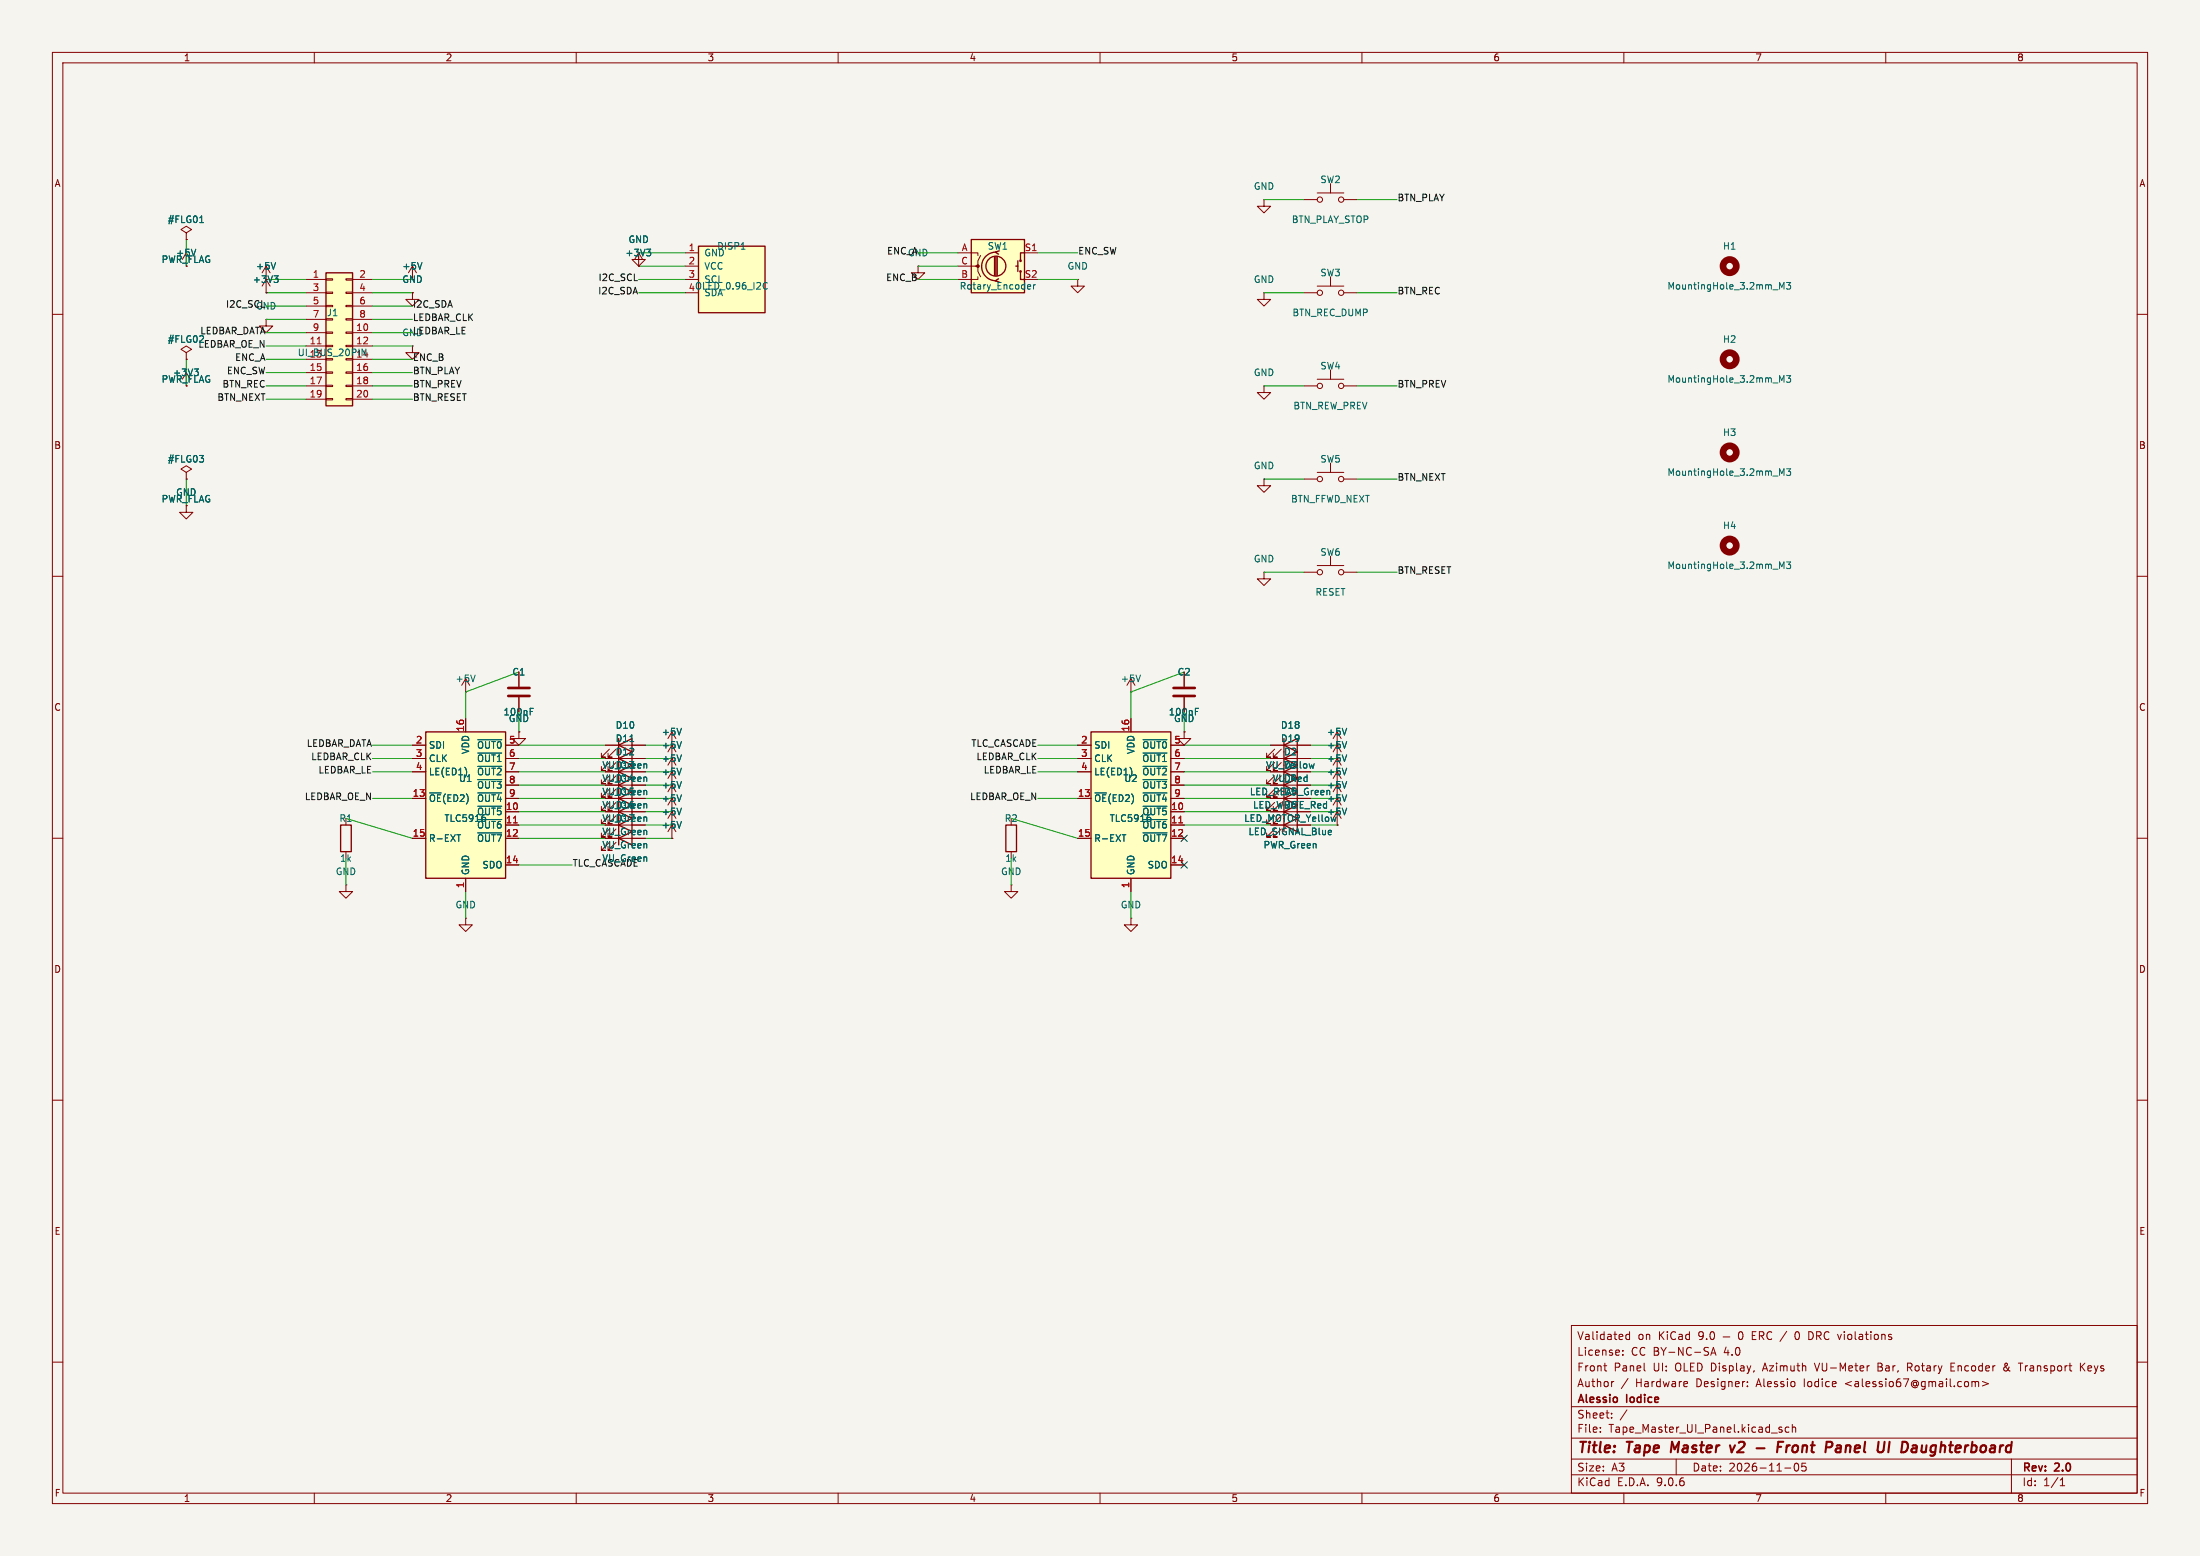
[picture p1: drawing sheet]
<svg xmlns="http://www.w3.org/2000/svg" width="420mm" height="297mm" viewBox="0 0 420 297" stroke-linecap="round" stroke-linejoin="round" font-family="sans-serif">
<path d="M0 0h420v297h-420z" fill="#f5f4ef" stroke="#f5f4ef" stroke-width=".19"/>
<g fill="none" stroke="#840000" stroke-width=".19">
<path d="M10 10h400v277h-400zM12 12h396v273h-396zM60 10v2M110 10v2M160 10v2M210 10v2M260 10v2M310 10v2M360 10v2M35.6 44.5l1-.7-1-.6-1.1 .6 1.1 .7v1.2M35.6 45.7h.1M35.6 48.3v2.5"/>
<path d="M10 60h2M35.6 67.3l1-.6-1-.7-1.1 .7 1.1 .6v1.3M35.6 68.6h.1M35.6 71.1v2.6M248.9 73.7h2.6M251.5 72.4h5M254 70.6v1.8M256.5 73.7h2.6M408 60h2M10 110h2M408 110h2M255.3 139.7v5.1"/>
<path d="M10 160h2M242.6 142.2h2.5M242.6 144.8h2.5M243.3 143l-1.5 1.5h.8h-.8v-.7M244.6 143l-1.5 1.5h.7h-.7v-.7M247.6 142.2h2.6M247.6 144.8h2.6M408 160h2M193 168.9v1.3h1.3l-1.3 1.3-1.2-1.3h1.2M193 168.9h.1M193 162.6v1.2M215.9 175.3v1.2h1.3l-1.3 1.3-1.3-1.3h1.3"/>
<path d="M215.9 175.3h.1M10 210h2M408 210h2M300 253h108v32h-108zM309.8 258.5v.2M309.8 257.8v.1M311.1 254.2v1.5M311.1 254.8l-.4-.1-.3 .3 .1 .6h.6M326.6 258.7l.5-1.5 .5 1.5M326.7 258.3h.7M328.9 255.2h1.3M332 254.3l.2-.1a.8 .8 0 0 1 .6 .7 .8 .8 0 0 1-.6 .8l-.2-.2-.1-.4z"/>
<path d="M343 254.2a.94 .94 0 0 0 0 1.5M345.3 254.2l.6 .1M345.9 255.6l-.6 .1M10 260h2M300 278.5h108M300 274.5h108M300 268.5h108M305.5 273.2v.2M305.5 272.5v.1M306.2 260.7h.5M306.4 261.6l.3 .1M307.7 270.5v.2"/>
<path d="M307.7 269.8v.1M308.1 263.7l-.3 .1M310.6 269.1l-1.3 1.9M310.8 263.1l-1.3 1.9M313.9 261.6l.2 .1M320 278.5v3M321.9 263.7l.3 .3-.8 .2M322.1 264.6l-.2 .1M333.6 264.5v.2M333.6 263.8v.1M339.6 272.7l.6 .4-.2 .3-.4-.1M340.2 272.5l-.4-.1-.2 .2"/>
<path d="M341.5 272.5l-.4-.1-.3 .3 .1 .6h.6M342.2 272.5l.2-.1 .3 .1 .1 .9M342.2 271.9v1.5M342.7 279.4l.2-.1a.8 .8 0 0 1 .5 .7 .8 .8 0 0 1-.5 .8l-.2-.2-.2-.4zM344.7 279.3h-.7l-.1 .7 .3-.1h.5l.1 .2-.1 .5-.2 .2-.6-.2M346.4 260.2l.5 1.5M356.7 260.7h.2M358.5 260.9h.5M359 260.2h-.5v1.5h.6M364.2 261h.5M364.7 260.2h-.5v1.5M372.4 260.9h.5"/>
<path d="M373.2 260.2h-.8v1.5h.8M376.4 263.8l.5-.1 .2 .2M376.4 263.7v1M377.1 263.9l.2-.2 .4 .1v.9M377.1 263.9v.8M378.4 263.7l1.2 .4-1.2 .4M383 260.2l-.2 .1-.1 .2 .6 .9M383.1 260.7l-.6 .5 .2 .4 .3 .1M384 278.5v6.5M385.3 260.2h.9M385.7 260.2v1.5M397.2 260.2v1.5"/>
<path d="M397.4 260.8l.6 .9M398 260.2l-.8 .8M408 260h2M60 285v2M110 285v2M160 285v2M210 285v2M260 285v2M300 281.5h108M310 285v2M340.7 280.2h1.2M360 285v2"/>
<path d="M393.3 283.6h.9M393.3 282.5l.4-.4v1.5"/>
<circle cx="252" cy="73.7" r=".51"/>
<circle cx="256" cy="73.7" r=".51"/>
</g>
<path d="M319.2 275.2l-.2 2M330.3 275.9l.3 1.3 .6-1.3M335.3 276.4h1.6M339.4 276.2h.6M340.4 275.2h-.9l-.3 2M341.1 275.9l-.1 1.3M341.7 275.9l-.4 .1-.2 .3M350.8 275.9l.6 .1-.1 1.2M351.3 277.1l-.6 .1M351.4 276.3l-.6 .1M367.6 277l-.6 .2M367.8 275.9l-.2 1.3" fill="none" stroke="#840000" stroke-width=".4"/>
<path d="M37.4 47.6l-.4 1.2M38.1 42.5h.8M37.1 70.4h.8l-.5 .5M37.6 70.9l.3 .3v.3M257.1 139l-.4 1.3M250.9 145.8l-.3 .8M257.1 141.5l-.4 1.3" fill="none" stroke="#006464" stroke-width=".19"/>
<path d="M192 157.5h2.1v5.1h-2.1zM245.1 142.2l2.5-1.2v2.5zM245.1 144.8l2.5-1.3v2.6zM245.1 141v5.1" fill="none" stroke="#840000" stroke-width=".25"/>
<path d="M62.2 52.1h5.1v25.4h-5.1z" fill="#ffffc2"/>
<path d="M62.2 52.1h5.1v25.4h-5.1zM245.1 149.9l2.5-1.3v2.5zM245.1 154.9l2.5-1.2v2.5zM245.1 152.4l2.5-1.3v2.6zM245.1 157.5l2.5-1.3v2.6zM245.1 148.6v10.2" fill="none" stroke="#840000" stroke-width=".25"/>
<g fill="none" stroke="#840000" stroke-width=".19">
<path d="M50.8 55.9h.1M50.8 50.8v5.1M58.4 53.3h3.8M58.4 55.9h3.8M58.4 58.4h3.8M62.2 53.2h1.3v.3h-1.3zM62.2 55.8h1.3v.2h-1.3zM62.2 58.3h1.3v.2h-1.3zM66 53.2h1.3v.3h-1.3zM66 55.8h1.3v.2h-1.3zM66 58.3h1.3v.2h-1.3zM67.3 53.3h3.8"/>
<path d="M67.3 55.9h3.8M67.3 58.4h3.8M175.3 50.8v1.3h1.2l-1.2 1.2-1.3-1.2h1.3M175.3 50.8h.1M50.8 61v1.2h1.3l-1.3 1.3-1.3-1.3h1.3M50.8 61h.1M58.4 61h3.8M58.4 63.5h3.8M58.4 66h3.8M58.4 68.6h3.8M58.4 71.1h3.8M58.4 73.7h3.8"/>
<path d="M58.4 76.2h3.8M62.2 63.4h1.3v.2h-1.3zM62.2 65.9h1.3v.3h-1.3zM62.2 71h1.3v.2h-1.3zM62.2 73.5h1.3v.3h-1.3zM62.2 76.1h1.3v.2h-1.3zM66 60.8h1.3v.3h-1.3zM66 63.4h1.3v.2h-1.3zM66 65.9h1.3v.3h-1.3zM66 71h1.3v.2h-1.3zM66 73.5h1.3v.3h-1.3zM66 76.1h1.3v.2h-1.3z"/>
<path d="M67.3 61h3.8M67.3 63.5h3.8M67.3 66h3.8M67.3 68.6h3.8M67.3 71.1h3.8M67.3 73.7h3.8M67.3 76.2h3.8M247.6 149.9h2.6M66 168.9v1.3h1.3l-1.3 1.3-1.2-1.3h1.2M66 168.9h.1"/>
</g>
<path d="M60.6 65.6h.7" fill="none" stroke="#a90000" stroke-width=".19"/>
<path d="M52.3 52.6h.8l-.4 .5M52.6 50.1l-.4 1.3M52.9 53.1l.2 .3v.3l-.2 .2" fill="none" stroke="#006464" stroke-width=".19"/>
<path d="M81.3 139.7h15.2v27.9h-15.2z" fill="#ffffc2"/>
<path d="M81.3 139.7h15.2v27.9h-15.2zM65 157.5h2.1v5.1h-2.1z" fill="none" stroke="#840000" stroke-width=".25"/>
<g fill="none" stroke="#840000" stroke-width=".19">
<path d="M248.9 38.1h2.6M251.5 36.8h5M254 35.1v1.7M256.5 38.1h2.6M241.3 73.7v1.2h1.3l-1.3 1.3-1.3-1.3h1.3M241.3 73.7h.1M35.6 90.2l1-.7-1-.6-1.1 .6 1.1 .7v1.2M35.6 91.4h.1M35.6 96.5v1.3h1.2l-1.2 1.3-1.3-1.3h1.3M241.3 91.4v1.3h1.3l-1.3 1.3-1.3-1.3h1.3M241.3 91.4h.1M248.9 91.4h2.6"/>
<path d="M251.5 90.2h5M254 88.4v1.8M256.5 91.4h2.6M241.3 109.2v1.3h1.3l-1.3 1.3-1.3-1.3h1.3M241.3 109.2h.1M248.9 109.2h2.6M251.5 108h5M254 106.2v1.8M256.5 109.2h2.6M88.9 132.1h.1M88.9 129.5v2.6M88.9 137.2v2.5"/>
<path d="M99.1 139.7v1.3h1.2l-1.2 1.2-1.3-1.2h1.3M99.1 139.7h.1M99.1 128.3v2.8M99.1 133.1v2.8M78.7 142.2h2.6M78.7 144.8h2.6M78.7 147.3h2.6M78.7 152.4h2.6M96.5 142.2h2.6M96.5 144.8h2.6M96.5 147.3h2.6M96.5 152.4h2.6"/>
<path d="M96.5 149.9h2.6M96.5 154.9h2.6M96.5 157.5h2.6M128.3 142.2v2.6M66 162.6v1.2M78.7 160h2.6M88.9 175.3v1.2h1.3l-1.3 1.3-1.3-1.3h1.3M88.9 175.3h.1M88.9 167.6v2.6M96.5 160h2.6M96.5 165.1h2.6"/>
<circle cx="252" cy="38.1" r=".51"/>
<circle cx="256" cy="38.1" r=".51"/>
<circle cx="252" cy="91.4" r=".51"/>
<circle cx="256" cy="91.4" r=".51"/>
<circle cx="252" cy="109.2" r=".51"/>
<circle cx="256" cy="109.2" r=".51"/>
</g>
<g fill="none" stroke="#006464" stroke-width=".19">
<path d="M339.7 55.2v-1.3l.4 .9 .5-.9v1.3M341.1 53.9h.7l-.4 .5 .4 .1v.6l-.2 .1-.5-.1M339.7 73v-1.3l.4 .9 .5-.9v1.3M341.1 71.7h.7l-.4 .5 .4 .1v.5l-.2 .2-.5-.2M339.7 90.7v-1.2l.4 .9 .5-.9v1.2M341.1 89.5h.7l-.4 .5 .4 .1v.5l-.2 .1-.5-.1M339.7 108.5v-1.2l.4 .9 .5-.9v1.2M341.1 107.3h.7l-.4 .4 .4 .2v.5l-.2 .1-.5-.1M90.7 128.8l-.4 1.3M101.2 135.8h.4M101.2 135.2h.6M87.2 159.3h.7"/>
<path d="M89 147v.8M91.2 141.2h4.6M91.2 143.7h4.6M91.2 146.3h4.6M91.2 148.8h4.6M91.2 151.4h4.6M91.2 153.9h4.6M91.2 156.4h4.6M91.2 159h4.6M130.1 141.5l-.4 1.3"/>
</g>
<path d="M98 157.1h.8" fill="none" stroke="#a90000" stroke-width=".19"/>
<g fill="none" stroke="#840000" stroke-width="1.3">
<circle cx="330.2" cy="50.8" r="1.27"/>
<circle cx="330.2" cy="68.6" r="1.27"/>
<circle cx="330.2" cy="86.4" r="1.27"/>
<circle cx="330.2" cy="104.1" r="1.27"/>
</g>
<path d="M97 131.3h4.1M97 132.8h4.1" fill="none" stroke="#840000" stroke-width=".51"/>
<path d="M185.4 45.7h10.2v10.2h-10.2z" fill="#ffffc2"/>
<g fill="none" stroke="#840000" stroke-width=".25">
<path d="M185.4 45.7h10.2v10.2h-10.2zM189.9 49v3.6M190.1 48.1a2.73 2.73 0 0 0-2.7 2.8 2.73 2.73 0 0 0 2.7 2.7M190.1 49v3.6M190.4 49v3.6M190.6 53.2l-.6 .4 .8 .2M190.8 47.9l-.8 .2 .6 .4M193.9 50.8h.4M194.3 49.8v2M194.8 51.8v1.5h.8M195.6 48.3h-.8v1.5M118.1 144.8l2.5-1.3v2.6z"/>
<path d="M118.1 147.3l2.5-1.2v2.5zM118.1 149.9l2.5-1.3v2.5zM118.1 152.4l2.5-1.3v2.6zM118.1 142.2l2.5-1.2v2.5zM118.1 154.9l2.5-1.2v2.5zM118.1 141v15.2"/>
<circle cx="190.1" cy="50.8" r="1.9"/>
<circle cx="194.8" cy="51.8" r=".13"/>
<circle cx="194.8" cy="49.8" r=".13"/>
</g>
<g fill="none" stroke="#840000" stroke-width=".19">
<path d="M241.3 38.1v1.3h1.3l-1.3 1.2-1.3-1.2h1.3M241.3 38.1h.1M78.7 55.9v1.3h1.3l-1.3 1.2-1.2-1.2h1.2M78.7 55.9h.1M78.7 50.8v2.5M121.9 49.5h-1.3l1.3 1.3 1.3-1.3h-1.3v-1.2v2.5M121.9 50.8h.1M182.9 48.3h3.8v.5M182.9 50.8h3.8v1l.5 1M186.7 52.8v.5h-3.8M187.2 48.8l-.5 1v1h-.5M195.6 48.3h2.5"/>
<path d="M205.7 53.3v1.3h1.3l-1.3 1.3-1.2-1.3h1.2M205.7 53.3h.1M241.3 55.9v1.3h1.3l-1.3 1.2-1.3-1.2h1.3M241.3 55.9h.1M248.9 55.9h2.6M251.5 54.6h5M254 52.8v1.8M256.5 55.9h2.6M78.7 66v1.3h1.3l-1.3 1.3-1.2-1.3h1.2M78.7 66h.1M128.3 139.7v2.5M115.6 144.8h2.5"/>
<path d="M115.6 142.2h2.5M116.3 143l-1.5 1.5h.8h-.8v-.7M117.6 143l-1.5 1.5h.7h-.7v-.7M120.6 144.8h2.6M120.6 142.2h2.6M128.3 144.8v7.6"/>
<circle cx="252" cy="55.9" r=".51"/>
<circle cx="256" cy="55.9" r=".51"/>
</g>
<circle cx="186.7" cy="50.8" r=".25" fill="#840000" stroke="#840000" stroke-width=".19"/>
<path d="M80.6 50.1l-.5 1.3M123.4 47.6h.8l-.4 .5M124 48.1l.2 .2v.3l-.2 .2M196.3 54.3l.4 .1 .1 .2-.6 .2M196.7 55.1l-.4 .1M197.3 54.3v.9M197.7 54.3l-.4 .3M130.1 139l-.4 1.3M120.3 141.5h.7M130.1 144.1l-.4 1.3M130.1 149.2l-.4 1.2M130.1 146.6l-.4 1.3" fill="none" stroke="#006464" stroke-width=".19"/>
<path d="M133.3 47h12.7v12.7h-12.7z" fill="#ffffc2"/>
<path d="M133.3 47h12.7v12.7h-12.7zM118.1 157.5l2.5-1.3v2.6zM118.1 156.2v5.1M245.1 147.3l2.5-1.2v2.5zM245.1 146.1v2.5M118.1 160l2.5-1.2v2.5z" fill="none" stroke="#840000" stroke-width=".25"/>
<path d="M130.8 48.3h2.5M130.8 50.8h2.5M130.8 53.3h2.5M128.3 152.4v7.6M243.3 148.1l-1.5 1.5h.8h-.8v-.8M255.3 147.3v5.1M128.3 160h.1" fill="none" stroke="#840000" stroke-width=".19"/>
<path d="M141.5 47.6h.7M145.9 54h.6M146.5 55.1h-.6M130.1 151.7l-.4 1.3M130.1 154.2l-.4 1.3M130.1 156.8l-.4 1.3M257.1 146.6l-.4 1.3M257.1 149.2l-.4 1.2" fill="none" stroke="#006464" stroke-width=".19"/>
<path d="M208.3 139.7h15.2v27.9h-15.2z" fill="#ffffc2"/>
<path d="M208.3 139.7h15.2v27.9h-15.2z" fill="none" stroke="#840000" stroke-width=".25"/>
<g fill="none" stroke="#840000" stroke-width=".19">
<path d="M35.6 45.7h.1M50.8 55.9h.1M78.7 55.9h.1M121.9 50.8h.1M35.6 68.6h.1M35.6 91.4h.1M88.9 137.2v2.5M99.1 139.7h.1M99.1 128.3v2.8M99.1 133.1v2.8M215.9 132.1h.1M215.9 129.5v2.6"/>
<path d="M215.9 137.2v2.5M226.1 139.7v1.3h1.2l-1.2 1.2-1.3-1.2h1.3M226.1 139.7h.1M226.1 128.3v2.8M226.1 133.1v2.8M78.7 142.2h2.6M78.7 144.8h2.6M78.7 147.3h2.6M78.7 152.4h2.6M96.5 142.2h2.6M96.5 144.8h2.6M96.5 147.3h2.6"/>
<path d="M96.5 152.4h2.6M96.5 149.9h2.6M96.5 154.9h2.6M96.5 157.5h2.6M115.6 142.2h2.5M115.6 144.8h2.5M120.6 142.2h2.6M120.6 144.8h2.6M205.7 142.2h2.6M205.7 144.8h2.6M205.7 147.3h2.6M205.7 152.4h2.6"/>
<path d="M223.5 142.2h2.6M223.5 144.8h2.6M223.5 147.3h2.6M223.5 152.4h2.6M223.5 149.9h2.6M223.5 154.9h2.6M223.5 157.5h2.6M242.6 142.2h2.5M242.6 144.8h2.5M247.6 142.2h2.6M247.6 144.8h2.6M247.6 149.9h2.6"/>
<path d="M255.3 157.5h.1M255.3 144.8v2.5M255.3 152.4v5.1M78.7 160h2.6M88.9 167.6v2.6M96.5 160h2.6M96.5 165.1h2.6M128.3 160h.1M205.7 160h2.6M215.9 167.6v2.6M223.5 160h2.6M223.5 165.1h2.6"/>
</g>
<g fill="none" stroke="#006464" stroke-width=".19">
<path d="M37.4 47.6l-.4 1.2M38.1 42.5h.8M52.3 52.6h.8l-.4 .5M52.6 50.1l-.4 1.3M52.9 53.1l.2 .3v.3l-.2 .2M80.6 50.1l-.5 1.3M123.4 47.6h.8l-.4 .5M124 48.1l.2 .2v.3l-.2 .2M37.1 70.4h.8l-.5 .5M37.6 70.9l.3 .3v.3M101.2 135.8h.4M101.2 135.2h.6"/>
<path d="M130.1 139l-.4 1.3M217.7 128.8l-.4 1.3M228.2 135.8h.4M228.2 135.2h.6M257.1 139l-.4 1.3M87.2 159.3h.7M89 147v.8M91.2 141.2h4.6M91.2 143.7h4.6M91.2 146.3h4.6M91.2 148.8h4.6M91.2 151.4h4.6"/>
<path d="M91.2 153.9h4.6M91.2 156.4h4.6M91.2 159h4.6M120.3 141.5h.7M130.1 141.5l-.4 1.3M130.1 144.1l-.4 1.3M130.1 149.2l-.4 1.2M130.1 146.6l-.4 1.3M130.1 151.7l-.4 1.3M130.1 154.2l-.4 1.3M130.1 156.8l-.4 1.3M214.2 159.3h.7"/>
<path d="M216 147v.8M218.2 141.2h4.6M218.2 143.7h4.6M218.2 146.3h4.6M218.2 148.8h4.6M218.2 151.4h4.6M218.2 153.9h4.6M218.2 156.4h4.6M218.2 159h4.6M250.9 145.8l-.3 .8M257.1 151.7l-.4 1.3M257.1 154.2l-.4 1.3"/>
<path d="M257.1 144.1l-.4 1.3M257.1 146.6l-.4 1.3M257.1 149.2l-.4 1.2M257.1 141.5l-.4 1.3"/>
</g>
<path d="M98 157.1h.8M225 157.1h.8" fill="none" stroke="#a90000" stroke-width=".19"/>
<path d="M224 131.3h4.1M224 132.8h4.1" fill="none" stroke="#840000" stroke-width=".51"/>
<g fill="none" stroke="#009600" stroke-width=".19">
<path d="M241.3 38.1h7.6M259.1 38.1h7.6M35.6 45.7v5.1M50.8 53.3h7.6M50.8 58.4h7.6M50.8 55.9h7.6M71.1 53.3h7.6M71.1 58.4h7.6M71.1 55.9h7.6M121.9 53.3h8.9M121.9 55.9h8.9M121.9 48.3h8.9"/>
<path d="M121.9 50.8h8.9M175.3 53.3h7.6M175.3 48.3h7.6M175.3 50.8h7.6M198.1 53.3h7.6M198.1 48.3h7.6M241.3 55.9h7.6M259.1 55.9h7.6M35.6 68.6v5.1M50.8 63.5h7.6M50.8 66h7.6M50.8 68.6h7.6"/>
<path d="M50.8 71.1h7.6M50.8 73.7h7.6M50.8 76.2h7.6M50.8 61h7.6M71.1 63.5h7.6M71.1 66h7.6M71.1 68.6h7.6M71.1 71.1h7.6M71.1 73.7h7.6M71.1 76.2h7.6M71.1 61h7.6M241.3 73.7h7.6"/>
<path d="M259.1 73.7h7.6M35.6 91.4v5.1M241.3 91.4h7.6M259.1 91.4h7.6M241.3 109.2h7.6M259.1 109.2h7.6M99.1 128.3l-10.2 3.8v5.1M99.1 135.9v3.8M226.1 128.3l-10.2 3.8v5.1M226.1 135.9v3.8M66 156.2l12.7 3.8M71.1 142.2h7.6"/>
<path d="M71.1 144.8h7.6M71.1 147.3h7.6M71.1 152.4h7.6M99.1 142.2h16.5M99.1 144.8h16.5M99.1 147.3h16.5M99.1 152.4h16.5M99.1 157.5h16.5M99.1 149.9h16.5M99.1 154.9h16.5M123.2 142.2h5.1M123.2 144.8h5.1"/>
<path d="M123.2 147.3h5.1M123.2 152.4h5.1M123.2 157.5h5.1M123.2 149.9h5.1M123.2 154.9h5.1M193 156.2l12.7 3.8M198.1 142.2h7.6M198.1 144.8h7.6M198.1 147.3h7.6M198.1 152.4h7.6M226.1 142.2h16.5M226.1 144.8h16.5"/>
<path d="M226.1 147.3h16.5M226.1 152.4h16.5M226.1 157.5h16.5M226.1 149.9h16.5M226.1 154.9h16.5M250.2 142.2h5.1M250.2 144.8h5.1M250.2 147.3h5.1M250.2 152.4h5.1M250.2 157.5h5.1M250.2 149.9h5.1M250.2 154.9h5.1"/>
<path d="M66 163.8v5.1M88.9 170.2v5.1M99.1 160h16.5M99.1 165.1h10.1M123.2 160h5.1M193 163.8v5.1M215.9 170.2v5.1"/>
</g>
<path d="M225.5 159.4l1.2 1.2M226.7 159.4l-1.2 1.2M225.5 164.5l1.2 1.2M226.7 164.5l-1.2 1.2" fill="none" stroke="#000084" stroke-width=".19"/>
<g font-size="2.8" fill="#840000">
<text x="301" y="277.9">Title:</text>
<text x="310.6" y="277.9">Tape</text>
<text x="319.8" y="277.9">Master</text>
<text x="332" y="277.9">v2</text>
<text x="342.5" y="277.9">Front</text>
<text x="352.6" y="277.9">Panel</text>
<text x="363.3" y="277.9">UI</text>
<text x="368.6" y="277.9">Daughterboard</text>
</g>
<g font-size="2.1" fill="#840000">
<text x="301" y="256">Validated</text>
<text x="312.6" y="256">on</text>
<text x="316.7" y="256">KiCad</text>
<text x="324.4" y="256">9.0</text>
<text x="335" y="256">ERC /</text>
<text x="343.5" y="256">0</text>
<text x="346.3" y="256">DRC violations</text>
<text x="301" y="262">Front</text>
<text x="301" y="259">License:</text>
<text x="308.1" y="262">Panel</text>
<text x="311.4" y="259">CC BY-NC-SA</text>
<text x="315.7" y="262">UI:</text>
<text x="320" y="262">OLED Display,</text>
<text x="329.2" y="259">4.0</text>
<text x="337" y="262">Azimuth</text>
<text x="347.1" y="262">VU-Meter</text>
<text x="359.2" y="262">Bar,</text>
<text x="365" y="262">Rotary</text>
<text x="373.4" y="262">Encoder</text>
<text x="383.6" y="262">&amp;</text>
<text x="386.8" y="262">Transport</text>
<text x="398.6" y="262">Keys</text>
<text x="301" y="268.2">Alessio</text>
<text x="301" y="265">Author</text>
<text x="310.6" y="268.2">Iodice</text>
<text x="312.3" y="265">Hardware</text>
<text x="324" y="265">Designer:</text>
<text x="335.6" y="265">Alessio</text>
<text x="344.8" y="265">Iodice</text>
<text x="352.8" y="265">&lt;alessio67@gmail.com&gt;</text>
<text x="301" y="273.7">File:</text>
<text x="301" y="271">Sheet:</text>
<text x="307.1" y="273.7">Tape_Master_UI_Panel.kicad_sch</text>
<text x="301" y="281.1">Size:</text>
<text x="307.6" y="281.1">A3</text>
<text x="323" y="281.1">Date:</text>
<text x="330" y="281.1">2026-11-05</text>
<text x="386" y="281.3">Rev:</text>
<text x="392.4" y="281.3">2.0</text>
<text x="301" y="283.9">KiCad</text>
<text x="308.7" y="283.9">E.D.A.</text>
<text x="316.3" y="283.9">9.0.6</text>
<text x="386" y="283.9">Id:</text>
<text x="390.1" y="283.9">1/1</text>
</g>
<g font-size="1.8" fill="#840000">
<text x="35" y="11.9">1</text>
<text x="85" y="11.9">2</text>
<text x="135" y="11.9">3</text>
<text x="185" y="11.9">4</text>
<text x="235" y="11.9">5</text>
<text x="285" y="11.9">6</text>
<text x="335" y="11.9">7</text>
<text x="385" y="11.9">8</text>
<text x="10.3" y="35.9">A</text>
<text x="408.3" y="35.9">A</text>
<text x="30.7" y="50.4">PWR_FLAG</text>
<text x="48.2" y="54.2">+3V3</text>
<text x="30.7" y="73.3">PWR_FLAG</text>
<text x="10.3" y="85.9">B</text>
<text x="408.2" y="85.9">B</text>
<text x="30.7" y="96.1">PWR_FLAG</text>
<text x="10.3" y="135.9">C</text>
<text x="408.2" y="135.9">C</text>
<text x="253.2" y="143.1">+5V</text>
<text x="114.9" y="149.5">VU_Green</text>
<text x="241.6" y="146.9">VU_Yellow</text>
<text x="242.8" y="149.5">VU_Red</text>
<text x="253.2" y="148.2">+5V</text>
<text x="253.2" y="145.6">+5V</text>
<text x="114.9" y="152">VU_Green</text>
<text x="114.9" y="154.5">VU_Green</text>
<text x="126.2" y="150.7">+5V</text>
<text x="238.5" y="152">LED_READ_Green</text>
<text x="239.1" y="154.5">LED_WRITE_Red</text>
<text x="114.9" y="157.1">VU_Green</text>
<text x="114.9" y="159.6">VU_Green</text>
<text x="237.4" y="157.1">LED_MOTOR_Yellow</text>
<text x="10.3" y="185.9">D</text>
<text x="408.2" y="185.9">D</text>
<text x="10.3" y="235.9">E</text>
<text x="408.3" y="235.9">E</text>
<text x="10.3" y="285.9">F</text>
<text x="35" y="286.9">1</text>
<text x="85" y="286.9">2</text>
<text x="135" y="286.9">3</text>
<text x="185" y="286.9">4</text>
<text x="235" y="286.9">5</text>
<text x="285" y="286.9">6</text>
<text x="335" y="286.9">7</text>
<text x="385" y="286.9">8</text>
<text x="408.3" y="285.9">F</text>
</g>
<g font-size="1.8" fill="#006464">
<text x="252" y="35.2">SW2</text>
<text x="239.3" y="36.4">GND</text>
<text x="31.9" y="42.8">#FLG01</text>
<text x="119.9" y="46.6">GND</text>
<text x="136.8" y="47.9">DISP1</text>
<text x="188.5" y="47.9">SW1</text>
<text x="246.5" y="42.8">BTN_PLAY_STOP</text>
<text x="328.8" y="47.9">H1</text>
<text x="33.5" y="49.1">+5V</text>
<text x="48.8" y="51.7">+5V</text>
<text x="76.7" y="51.7">+5V</text>
<text x="119.3" y="49.1">+3V3</text>
<text x="134.4" y="49.1">GND</text>
<text x="134.4" y="51.7">VCC</text>
<text x="203.7" y="51.7">GND</text>
<text x="252" y="52.9">SW3</text>
<text x="76.7" y="54.2">GND</text>
<text x="131.4" y="55.6">4OLED_0.96_I2C</text>
<text x="134.4" y="54.2">SCL</text>
<text x="134.4" y="56.7">SDA</text>
<text x="183.1" y="55.5">Rotary_Encoder</text>
<text x="239.3" y="54.2">GND</text>
<text x="318.2" y="55.5">MountingHole_3.2mm_M3</text>
<text x="31.9" y="65.6">#FLG02</text>
<text x="38.1" y="64">LEDBAR_DATA</text>
<text x="62.3" y="60.6">J1</text>
<text x="246.6" y="60.6">BTN_REC_DUMP</text>
<text x="328.8" y="65.6">H2</text>
<text x="32.9" y="72">+3V3</text>
<text x="37.8" y="66.6">LEDBAR_OE_N</text>
<text x="56.7" y="68.2">UI_BUS_20PIN</text>
<text x="59" y="68.3">13</text>
<text x="67.9" y="68.3">14</text>
<text x="239.3" y="72">GND</text>
<text x="252" y="70.7">SW4</text>
<text x="318.2" y="73.3">MountingHole_3.2mm_M3</text>
<text x="246.8" y="78.3">BTN_REW_PREV</text>
<text x="328.8" y="83.4">H3</text>
<text x="31.9" y="88.5">#FLG03</text>
<text x="239.3" y="89.8">GND</text>
<text x="252" y="88.5">SW5</text>
<text x="33.5" y="94.8">GND</text>
<text x="318.2" y="91">MountingHole_3.2mm_M3</text>
<text x="246.4" y="96.1">BTN_FFWD_NEXT</text>
<text x="328.8" y="101.2">H4</text>
<text x="239.3" y="107.5">GND</text>
<text x="252" y="106.3">SW6</text>
<text x="251" y="113.9">RESET</text>
<text x="318.2" y="108.8">MountingHole_3.2mm_M3</text>
<text x="86.9" y="130.4">+5V</text>
<text x="97.7" y="129.1">C1</text>
<text x="213.9" y="130.4">+5V</text>
<text x="224.7" y="129.1">C2</text>
<text x="96" y="136.8">100nF</text>
<text x="223" y="136.8">100nF</text>
<text x="81.8" y="143.1">SDI</text>
<text x="91" y="143.1">~{OUT0}</text>
<text x="97" y="138">GND</text>
<text x="117.4" y="141.8">D11</text>
<text x="117.4" y="139.3">D10</text>
<text x="126.2" y="143.1">+5V</text>
<text x="126.2" y="140.6">+5V</text>
<text x="208.8" y="143.1">SDI</text>
<text x="218" y="143.1">~{OUT0}</text>
<text x="224" y="138">GND</text>
<text x="244.4" y="139.3">D18</text>
<text x="244.4" y="141.8">D19</text>
<text x="253.2" y="140.6">+5V</text>
<text x="81.8" y="145.6">CLK</text>
<text x="81.8" y="148.2">LE(ED1)</text>
<text x="87.5" y="149.5">U1</text>
<text x="89.8" y="144" transform="rotate(-90 89.8 144)">VDD</text>
<text x="91" y="145.6">~{OUT1}</text>
<text x="91" y="148.2">~{OUT2}</text>
<text x="114.9" y="146.9">VU_Green</text>
<text x="117.4" y="144.4">D12</text>
<text x="117.4" y="146.9">D13</text>
<text x="117.4" y="149.5">D14</text>
<text x="126.2" y="145.6">+5V</text>
<text x="126.2" y="148.2">+5V</text>
<text x="208.8" y="145.6">CLK</text>
<text x="208.8" y="148.2">LE(ED1)</text>
<text x="214.5" y="149.5">U2</text>
<text x="216.8" y="144" transform="rotate(-90 216.8 144)">VDD</text>
<text x="218" y="145.6">~{OUT1}</text>
<text x="218" y="148.2">~{OUT2}</text>
<text x="245" y="146.9">D3</text>
<text x="245" y="149.5">D4</text>
<text x="245" y="144.4">D2</text>
<text x="81.8" y="153.3">~{OE}(ED2)~{OUT4}</text>
<text x="91" y="150.7">~{OUT3}</text>
<text x="91" y="155.8">~{OUT5}</text>
<text x="117.4" y="152">D15</text>
<text x="117.4" y="154.5">D16</text>
<text x="126.2" y="153.3">+5V</text>
<text x="126.2" y="155.8">+5V</text>
<text x="208.8" y="153.3">~{OE}(ED2)~{OUT4}</text>
<text x="218" y="150.7">~{OUT3}</text>
<text x="218" y="155.8">~{OUT5}</text>
<text x="245" y="152">D5</text>
<text x="245" y="154.5">D6</text>
<text x="253.2" y="150.7">+5V</text>
<text x="253.2" y="153.3">+5V</text>
<text x="253.2" y="155.8">+5V</text>
<text x="64.7" y="157.1">R1</text>
<text x="81.8" y="160.9">R-EXT</text>
<text x="84.7" y="157.1">TLC5916</text>
<text x="91" y="158.3">~{OUT6}</text>
<text x="91" y="160.9">~{OUT7}</text>
<text x="117.4" y="157.1">D17</text>
<text x="126.2" y="158.3">+5V</text>
<text x="191.7" y="157.1">R2</text>
<text x="208.8" y="160.9">R-EXT</text>
<text x="211.7" y="157.1">TLC5916</text>
<text x="218" y="158.3">~{OUT6}</text>
<text x="218" y="160.9">~{OUT7}</text>
<text x="238.2" y="159.6">LED_SIGNAL_Blue</text>
<text x="64" y="167.2">GND</text>
<text x="64.8" y="164.7">1k</text>
<text x="89.8" y="167.1" transform="rotate(-90 89.8 167.1)">GND</text>
<text x="92" y="166">SDO</text>
<text x="114.9" y="162.2">VU_Green</text>
<text x="114.9" y="164.7">VU_Green</text>
<text x="191" y="167.2">GND</text>
<text x="191.8" y="164.7">1k</text>
<text x="216.8" y="167.1" transform="rotate(-90 216.8 167.1)">GND</text>
<text x="219" y="166">SDO</text>
<text x="241.1" y="162.2">PWR_Green</text>
<text x="86.9" y="173.6">GND</text>
<text x="213.9" y="173.6">GND</text>
</g>
<g font-size="1.8" fill="#0f0f0f">
<text x="266.7" y="38.6">BTN_PLAY</text>
<text x="114.2" y="53.9">I2C_SCL</text>
<text x="169.1" y="53.9">ENC_B</text>
<text x="169.3" y="48.8">ENC_A</text>
<text x="173.2" y="49.1">GND</text>
<text x="205.7" y="48.8">ENC_SW</text>
<text x="43" y="58.9">I2C_SCL</text>
<text x="48.8" y="59.3">GND</text>
<text x="78.7" y="58.9">I2C_SDA</text>
<text x="114.1" y="56.4">I2C_SDA</text>
<text x="266.7" y="56.4">BTN_REC</text>
<text x="76.7" y="64.4">GND</text>
<text x="78.7" y="64">LEDBAR_LE</text>
<text x="78.7" y="61.5">LEDBAR_CLK</text>
<text x="43.2" y="71.6">ENC_SW</text>
<text x="44.8" y="69.1">ENC_A</text>
<text x="78.7" y="69.1">ENC_B</text>
<text x="78.7" y="71.6">BTN_PLAY</text>
<text x="41.4" y="76.7">BTN_NEXT</text>
<text x="42.4" y="74.2">BTN_REC</text>
<text x="78.7" y="76.7">BTN_RESET</text>
<text x="78.7" y="74.2">BTN_PREV</text>
<text x="266.7" y="74.2">BTN_PREV</text>
<text x="266.7" y="92">BTN_NEXT</text>
<text x="266.7" y="109.7">BTN_RESET</text>
<text x="58.5" y="142.8">LEDBAR_DATA</text>
<text x="185.3" y="142.8">TLC_CASCADE</text>
<text x="59.3" y="145.3">LEDBAR_CLK</text>
<text x="60.7" y="147.8">LEDBAR_LE</text>
<text x="186.3" y="145.3">LEDBAR_CLK</text>
<text x="187.7" y="147.8">LEDBAR_LE</text>
<text x="58.1" y="152.9">LEDBAR_OE_N</text>
<text x="185.1" y="152.9">LEDBAR_OE_N</text>
<text x="109.2" y="165.6">TLC_CASCADE</text>
</g>
<g font-size="1.8" fill="#a90000">
<text x="59.6" y="53.1">1</text>
<text x="68.5" y="53.1">2</text>
<text x="131.4" y="48">1</text>
<text x="131.4" y="50.5">2</text>
<text x="131.4" y="53.1">3</text>
<text x="183.4" y="50.5">C</text>
<text x="183.4" y="53.1">B</text>
<text x="183.5" y="48">A</text>
<text x="195.5" y="48">S1</text>
<text x="195.5" y="53.1">S2</text>
<text x="59.6" y="55.6">3</text>
<text x="59.6" y="58.2">5</text>
<text x="68.5" y="55.6">4</text>
<text x="68.5" y="58.2">6</text>
<text x="59" y="65.8">11</text>
<text x="59.6" y="60.7">7</text>
<text x="59.6" y="63.2">9</text>
<text x="67.9" y="63.2">10</text>
<text x="67.9" y="65.8">12</text>
<text x="68.5" y="60.7">8</text>
<text x="59" y="70.9">15</text>
<text x="67.9" y="70.9">16</text>
<text x="59" y="73.4">17</text>
<text x="59" y="75.9">19</text>
<text x="67.9" y="73.4">18</text>
<text x="67.9" y="75.9">20</text>
<text x="79.3" y="142">2</text>
<text x="88.6" y="139.7" transform="rotate(-90 88.6 139.7)">16</text>
<text x="97.1" y="142">5</text>
<text x="206.3" y="142">2</text>
<text x="215.6" y="139.7" transform="rotate(-90 215.6 139.7)">16</text>
<text x="224.1" y="142">5</text>
<text x="79.3" y="144.5">3</text>
<text x="79.3" y="147.1">4</text>
<text x="97.1" y="144.5">6</text>
<text x="97.1" y="147.1">7</text>
<text x="97.1" y="149.6">8</text>
<text x="206.3" y="144.5">3</text>
<text x="206.3" y="147.1">4</text>
<text x="224.1" y="144.5">6</text>
<text x="224.1" y="147.1">7</text>
<text x="224.1" y="149.6">8</text>
<text x="78.7" y="152.1">13</text>
<text x="96.5" y="154.7">10</text>
<text x="97.1" y="152.1">9</text>
<text x="205.7" y="152.1">13</text>
<text x="223.5" y="154.7">10</text>
<text x="224.1" y="152.1">9</text>
<text x="78.7" y="159.8">15</text>
<text x="96.5" y="157.2">11</text>
<text x="96.5" y="159.8">12</text>
<text x="205.7" y="159.8">15</text>
<text x="223.5" y="157.2">11</text>
<text x="223.5" y="159.8">12</text>
<text x="96.5" y="164.8">14</text>
<text x="223.5" y="164.8">14</text>
<text x="88.6" y="169.6" transform="rotate(-90 88.6 169.6)">1</text>
<text x="215.6" y="169.6" transform="rotate(-90 215.6 169.6)">1</text>
</g>
</svg>
